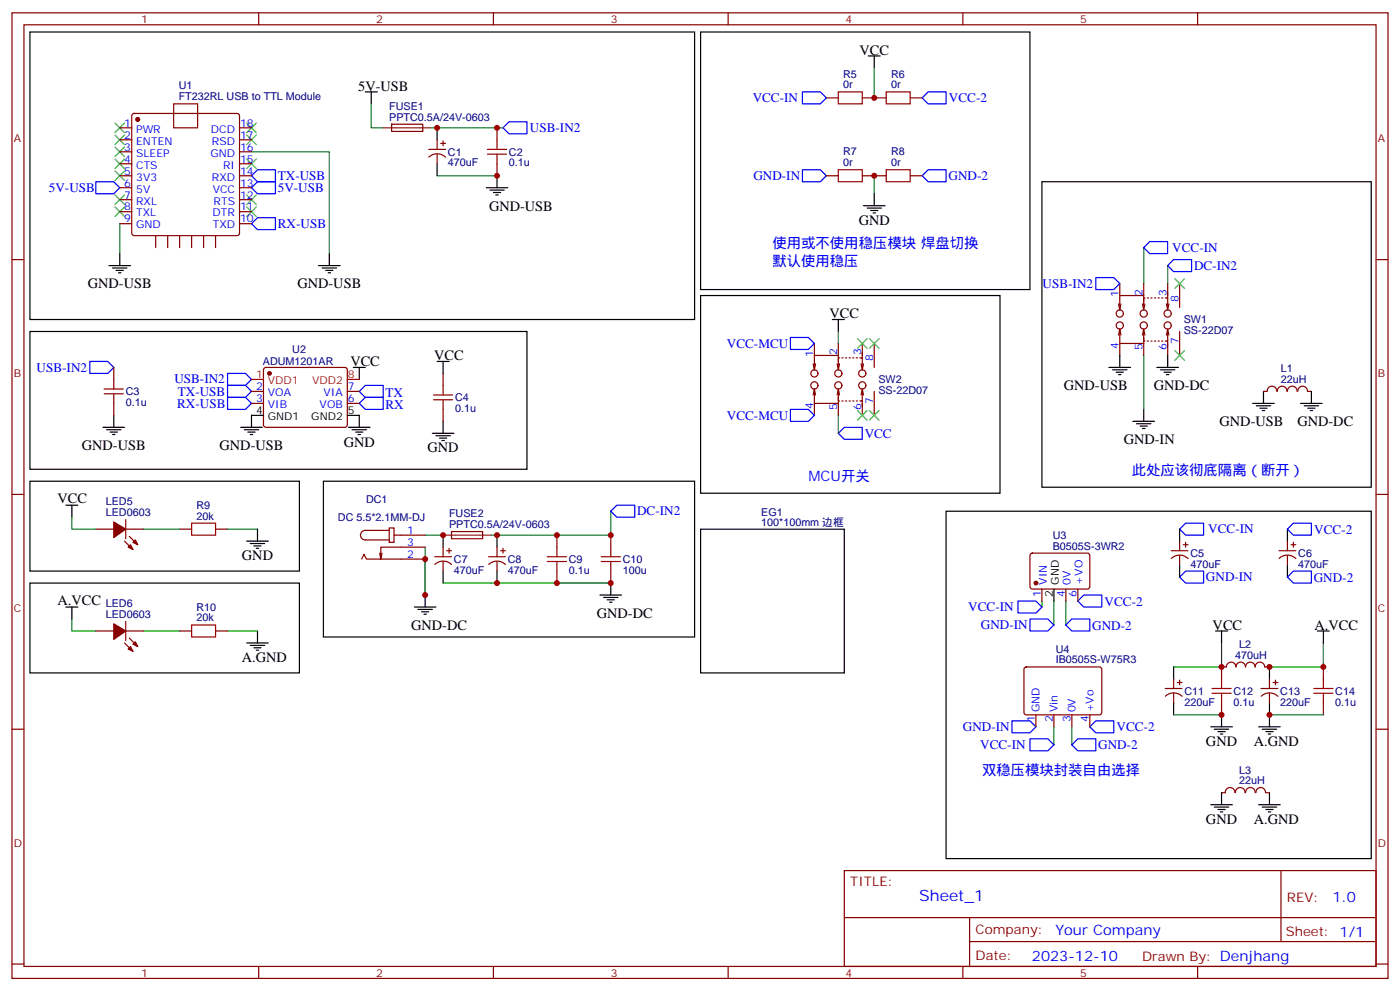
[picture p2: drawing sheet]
<svg xmlns="http://www.w3.org/2000/svg" width="412mm" height="292mm" viewBox="0 0 412 292" stroke-linecap="round" stroke-linejoin="round" font-family="sans-serif">
<g fill="none" stroke="#870000" stroke-width=".35">
<path d="M3.5 3.8h405.4v284.3h-405.4zM7.1 7.3h398.2v277.3h-398.2zM76.2 3.8v3.5M145.3 3.8v3.5M214.5 3.8v3.5M283.6 3.8v3.5M352.8 3.8v3.5M35.3 37.6h3.5M39 33.6l.5-.2h30.3l.5 .2 .3 .5v34.6l-.3 .5-.5 .2h-30.3l-.5-.2-.2-.5v-34.6zM51.2 30.6h7v7h-7zM70.6 37.6h3.5M115.4 36.6h9.1v2.1h-9.1z"/>
<path d="M146.4 37.6v3.6M243.4 28.8h3.5M254 28.8h7.1M268.1 28.8h3.5M35.3 41.2h3.5M35.3 44.7h3.5M35.3 48.2h3.5M35.3 51.8h3.5M35.3 55.3h3.5M35.3 58.8h3.5M70.6 41.2h3.5M70.6 44.7h3.5"/>
<path d="M70.6 48.2h3.5M70.6 51.8h3.5M70.6 55.3h3.5M70.6 58.8h3.5M126.3 44h4.9M126.3 46.3a3.5 3.5 0 0 1 4.9 0M128.8 41.2v2.8M128.8 45.4v2.8M129.8 42.2h1.4M130.5 41.5v1.4M146.4 48.2v3.6M243.4 51.8h3.5"/>
<path d="M254 51.8h7.1M268.1 51.8h3.5M3.5 76.4h3.6M35.3 62.3h3.5M35.3 65.9h3.5M45.9 69.4v3.5M49.4 69.4v3.5M52.9 69.4v3.5M56.4 69.4v3.5M60 69.4v3.5M63.5 69.4v3.5M70.6 62.3h3.5"/>
<path d="M70.6 65.9h3.5M405.3 76.4h3.6M329.5 89.5l.3 1.8M329.8 96.9v4.2h7.1M329.8 83.5v3.5M329.8 96.9l.4 1.8M329.8 96.9l-.3 1.8M330.2 89.5l-.4 1.8M336.5 89.5l.4 1.8 .4-1.8M336.5 98.7l.4-1.8 .4 1.8M336.9 87h-7.1v4.3M336.9 97.6v2.8h.4"/>
<path d="M336.9 83.5v5.3M336.9 99.4v5.3M337.3 87.7h-.4v2.9M338 87.7h.3M339 87.7h.4M340.1 87.7h.3M341.1 87.7h.4M342.2 87.7h.3M343.3 87.7h.7v2.9M343.6 89.5l.4 1.8 .3-1.8M343.6 98.7l.4-1.8 .3 1.8M344 97.6v2.8h-.7"/>
<path d="M344 83.5v4.4M347.5 83.5v7.1M347.5 97.6v7.1M33.5 108.2v3.5M33.5 118.8v3.5M74.1 115.3h3.5M74.1 118.8h3.5M77.8 108.4l.5-.2h23.3l.5 .2 .2 .5-.1 16.5-.6 .4h-23.6l-.4-.7v-16.2zM102.3 115.3h3.5M102.3 118.8h3.5M130.5 110v3.5M239.5 107.1l.4 1.8"/>
<path d="M239.9 114.5v4.3h7M239.9 101.1v3.6M239.9 118.8v3.5M239.9 114.5l.3 1.8M239.9 114.5l-.4 1.8M240.2 107.1l-.3 1.8M246.6 107.1l.3 1.8 .4-1.8M246.6 116.3l.3-1.8 .4 1.8M246.9 104.7h-7v4.2M246.9 115.3v2.8h.4M246.9 101.1v5.3M246.9 117v5.3"/>
<path d="M247.3 105.4h-.4v2.8M248 105.4h.4M248 118.1h.4M249.1 105.4h.3M249.1 118.1h.3M250.1 105.4h.4M250.1 118.1h.4M251.2 105.4h.3M251.2 118.1h.3M252.2 105.4h.4M252.2 118.1h.4M253.3 105.4h.7v2.8"/>
<path d="M253.6 107.1l.4 1.8 .4-1.8M253.6 116.3l.4-1.8 .4 1.8M254 115.3v2.8h-.7M254 101.1v4.5M254 117.9v4.4M257.5 101.1v7.1M257.5 115.3v7M329.8 101.1v3.6M338 100.4h.3M339 100.4h.4M340.1 100.4h.3M341.1 100.4h.4"/>
<path d="M342.2 100.4h.3M344 100.3v4.4M372.2 115.3h1M373.3 115.2a1.41 1.41 0 0 1 1.4-1.5 1.41 1.41 0 0 1 1.4 1.5M376.3 115.2a1.41 1.41 0 0 1 1.4-1.5 1.41 1.41 0 0 1 1.4 1.5M379.3 115.2a1.41 1.41 0 0 1 1.4-1.5 1.41 1.41 0 0 1 1.4 1.5M382.3 115.2a1.41 1.41 0 0 1 1.4-1.5 1.41 1.41 0 0 1 1.4 1.5M385.2 115.3h1.1M130.5 120.5v3.6M3.5 145.6h3.6M28.2 155.8h5.3M36.7 159.3l2.5 2.5"/>
<path d="M37 153v5.6M37 155.8h5.3M38.1 157.9l2.5 2.5M52.9 155.8h3.5M63.5 155.8h3.5M114.7 155.5h1.4v4.2h-1.4zM114.7 156.2h-7.1a1.41 1.41 0 0 0-1.4 1.4 1.41 1.41 0 0 0 1.4 1.4h7.1M116.1 157.6h9.1M133 156.5h9.1l.1 2.1h-9.2zM164 157.6v3.5M179.9 157.6v3.5M347.5 159.3v2.9"/>
<path d="M349.2 159.7v1.4M379.2 159.3v2.9M381 159.7v1.4M405.3 145.6h3.6M106.5 164.6l.7-1.4 .7 1.4h17.3M112.5 162.9l-.3 1.7M125.2 161.1h-13v3.5l-.4-1.7M128.1 163.9h4.9M128.1 166.2a3.5 3.5 0 0 1 4.9 0M130.5 161.1v2.8M130.5 165.3v2.9M131.6 162.2h1.4"/>
<path d="M132.3 161.5v1.4M143.9 163.9h5M144 166.2a3.5 3.5 0 0 1 4.9 0M146.4 161.1v2.8M146.4 165.3v2.9M147.5 162.2h1.4M148.2 161.5v1.4M164 168.2v3.5M179.9 168.2v3.5M303.6 163.1l.5-.2h16.5l.4 .7v9.4l-.7 .5-16.5-.1-.4-.6v-9.2zM306.9 173.5v3.5M314 173.5v3.5"/>
<path d="M317.5 173.5v3.5M345 162.2h5M345.1 164.4a3.5 3.5 0 0 1 4.9 .1M347.5 163.6v2.8M348.5 160.4h1.5M376.8 162.2h4.9M376.8 164.4a3.5 3.5 0 0 1 4.9 .1M379.2 163.6v2.8M380.3 160.4h1.4M28.2 185.8h5.3M36.7 189.3l2.5 2.5M37 183v5.6"/>
<path d="M37 185.8h5.3M38.1 187.9l2.5 2.5M52.9 185.8h3.5M63.5 185.8h3.5M301.9 196.6l.4-.2h21.8l.5 .7-.1 13-.7 .4-21.7-.1-.5-.6v-12.7zM345.7 199.9v2.8M373.9 196.4h-1.4a1.41 1.41 0 0 0-1.4-1.4 1.41 1.41 0 0 0-1.4 1.4 1.41 1.41 0 0 0-1.4-1.4 1.41 1.41 0 0 0-1.4 1.4 1.41 1.41 0 0 0-1.4-1.4 1.41 1.41 0 0 0-1.4 1.4 1.41 1.41 0 0 0-1.4-1.4 1.41 1.41 0 0 0-1.5 1.4h-1.4v3.5M373.9 199.9v2.8M389.8 196.4v3.5M3.5 214.7h3.6M305.2 210.5v3.5M310.4 210.5v3.5"/>
<path d="M315.7 210.5v3.5M321 210.5v3.5M343.3 202.7h4.9M343.3 205a3.5 3.5 0 0 1 4.9 0M345.7 204.2v2.8M346.8 201h1.4M347.5 200.3v1.4M359.8 207v3.5M371.5 202.7h4.9M371.5 205a3.5 3.5 0 0 1 4.9 0M373.9 204.2v2.8M375 201h1.4"/>
<path d="M375.7 200.3v1.4M389.8 207v3.5M405.3 214.7h3.6M359.8 233.4h1.1M360.9 233.4a1.41 1.41 0 0 1 1.4-1.5 1.41 1.41 0 0 1 1.4 1.5M363.9 233.4a1.41 1.41 0 0 1 1.4-1.5 1.41 1.41 0 0 1 1.4 1.5M366.9 233.4a1.41 1.41 0 0 1 1.4-1.5 1.41 1.41 0 0 1 1.4 1.5M370 233.4a1.41 1.41 0 0 1 1.4-1.5 1.41 1.41 0 0 1 1.4 1.5M372.9 233.4h1M248.7 256.4h156.6v28.2h-156.6zM377.3 256.4v20.9M248.7 270.2h156.5"/>
<path d="M285.6 277.3h119.6M285.6 270.2v14.1M3.5 283.9h3.6M76.2 284.6v3.5M145.3 284.6v3.5M214.5 284.6v3.5M283.6 284.6v3.5M352.8 284.6v3.5M405.3 283.9h3.6"/>
<circle cx="329.8" cy="95.8" r="1.06"/>
<circle cx="329.8" cy="92.3" r="1.06"/>
<circle cx="336.9" cy="95.8" r="1.06"/>
<circle cx="336.9" cy="92.3" r="1.06"/>
<circle cx="344" cy="95.8" r="1.06"/>
<circle cx="344" cy="92.3" r="1.06"/>
<circle cx="239.9" cy="113.5" r="1.06"/>
<circle cx="239.9" cy="110" r="1.06"/>
<circle cx="246.9" cy="113.5" r="1.06"/>
<circle cx="246.9" cy="110" r="1.06"/>
<circle cx="254" cy="113.5" r="1.06"/>
<circle cx="254" cy="110" r="1.06"/>
</g>
<g fill="none" stroke="#000" stroke-width=".35">
<path d="M8.8 9.4h195.8v84.7h-195.8zM206.4 9.4h97v75.9h-97zM255.8 16.5h3.5M257.5 16.5v3.5M107.6 27.1h3.5M109.4 27.1v3.5M128.8 37.6v3.6M128.8 48.2v3.6M143.2 55.3h6.4M144.3 56h4.2M145.3 56.7h2.2M146 57.4h.8"/>
<path d="M146.4 51.8v3.5M257.5 57v3.6M306.9 53.5h97v90h-97zM32.1 78.2h6.4M33.2 78.9h4.2M34.2 79.6h2.1M35.3 74.7v3.5M93.8 78.2h6.4M94.9 78.9h4.2M96 79.6h2.1M97 74.7v3.5M254.4 60.6h6.3"/>
<path d="M255.4 61.3h4.2M256.5 62h2.1M257.2 62.7h.7M8.8 97.6h146.4v40.6h-146.4zM34.9 80.3h.7M96.7 80.3h.7M206.4 87h88.2v58.2h-88.2zM245.2 94.1h3.5M246.9 94.1v3.5M104.1 108.2h3.5M105.8 108.2v3.5M128.8 106.4h3.5"/>
<path d="M130.5 106.4v3.6M326.7 108.2h6.3M327.7 108.9h4.3M328.8 109.6h2.1M329.5 110.3h.7M329.8 104.7v3.5M340.8 108.2h6.3M341.8 108.9h4.3M342.9 109.6h2.1M343.6 110.3h.7M344 104.7v3.5M369 118.8h6.4"/>
<path d="M370.1 119.5h4.2M372.2 115.3v3.5M383.1 118.8h6.4M384.2 119.5h4.2M386.3 115.3v3.5M30.3 125.8h6.4M31.4 126.5h4.2M32.5 127.2h2.1M33.2 128h.7M33.5 122.3v3.5M70.9 125.8h6.4M72 126.5h4.2"/>
<path d="M73 127.2h2.1M73.7 128h.7M77.6 122.3h-3.5v3.5M102.3 122.3h3.5v3.5M102.7 125.8h6.3M103.7 126.5h4.2M104.8 127.2h2.1M105.5 128h.7M127.4 127.6h6.3M128.4 128.3h4.2M129.5 129h2.1M130.2 129.7h.7"/>
<path d="M130.5 124.1v3.5M333.7 124.1h6.4M334.8 124.8h4.2M335.8 125.5h2.2M336.5 126.2h.8M336.9 120.5v3.6M371.1 120.2h2.1M371.8 120.9h.7M385.2 120.2h2.1M385.9 120.9h.7M8.8 141.7h79.4v26.5h-79.4zM19.4 148.8h3.5"/>
<path d="M21.2 148.8v3.5M72.7 159.3h6.3M75.8 155.8v3.5M95.2 141.7h109.4v45.9h-109.4zM130.5 157.6v3.5M146.4 157.6v3.5M206.4 155.8h42.3v42.4h-42.3zM278.7 150.5h125.2v102.3h-125.2zM347.5 155.8v3.5M379.2 155.8v3.5M8.8 171.7h79.4v26.5h-79.4zM19.4 178.8h3.5"/>
<path d="M21.2 178.8v3.5M73.7 160.1h4.3M74.8 160.8h2.1M75.5 161.5h.7M122.1 178.8h6.3M123.1 179.5h4.3M125.2 175.2v3.6M130.5 168.2v3.5M146.4 168.2v3.5M176.7 175.2h6.4M177.8 175.9h4.2M178.9 176.6h2.1"/>
<path d="M179.6 177.3h.7M179.9 171.7v3.5M310.4 173.5v3.5M347.5 166.4v3.5M379.2 166.4v3.5M72.7 189.3h6.3M73.7 190h4.3M74.8 190.7h2.1M75.5 191.5h.7M75.8 185.8v3.5M124.2 180.2h2.1M124.9 180.9h.7"/>
<path d="M345.7 196.4v3.5M358.1 185.8h3.5M359.8 185.8v3.5M373.9 196.4v3.5M388.1 185.8h3.5M389.8 185.8v3.5M345.7 207v3.5M356.7 214h6.3M357.7 214.7h4.2M358.8 215.4h2.1M359.5 216.1h.7M359.8 210.5v3.5"/>
<path d="M370.8 214h6.3M371.8 214.7h4.3M372.9 215.4h2.1M373.6 216.1h.7M373.9 207v7M356.7 237h6.3M357.7 237.7h4.2M358.8 238.4h2.1M359.5 239.1h.7M359.8 233.4v3.6M370.8 237h6.3M371.8 237.7h4.3"/>
<path d="M372.9 238.4h2.1M373.6 239.1h.7M373.9 233.4v3.6"/>
</g>
<g fill="none" stroke="#a10000" stroke-width=".35">
<path d="M246.9 27.1h7.1v3.5h-7.1zM261.1 27.1h7v3.5h-7zM143.6 45.4h5.6M143.6 44h5.6M146.4 41.2v2.8M146.4 45.4v2.8M246.9 50h7.1v3.5h-7.1zM261.1 50h7v3.5h-7zM30.7 116h5.6M30.7 114.5h5.6M33.5 111.7v2.8M33.5 116v2.8"/>
<path d="M127.7 117.7h5.6M127.7 116.3h5.6M130.5 113.5v2.8M130.5 117.7v2.8M56.4 154.1h7.1v3.5h-7.1zM161.2 165.3h5.7M161.2 163.9h5.7M164 161.1v2.8M164 165.3v2.9M177.1 165.3h5.6M177.1 163.9h5.6M179.9 161.1v2.8"/>
<path d="M179.9 165.3v2.9M56.4 184h7.1v3.6h-7.1zM359.8 199.9v2.8M389.8 199.9v2.8M357 204.2h5.7M357 202.7h5.7M359.8 204.2v2.8M387 204.2h5.6M387 202.7h5.6M389.8 204.2v2.8"/>
</g>
<g fill="none" stroke="#00f" stroke-width=".35">
<path d="M149.9 35.9h5.3v3.5h-5.3l-1.7-1.8zM236.4 27.1h5.3l1.7 1.7-1.7 1.8h-5.3zM271.6 28.8l1.8-1.7h5.3v3.5h-5.3zM28.2 53.5h5.3l1.8 1.8-1.8 1.7h-5.3zM74.1 51.8l1.7-1.8h5.3v3.5h-5.3zM75.8 53.5h5.3v3.5h-5.3l-1.7-1.7zM236.4 50h5.3l1.7 1.8-1.7 1.7h-5.3zM271.6 51.8l1.8-1.8h5.3v3.5h-5.3zM74.1 65.9l1.7-1.8h5.3v3.5h-5.3zM338.7 71.2h5.3v3.5h-5.3l-1.8-1.8zM345.7 76.4h5.3v3.6h-5.3l-1.7-1.8zM232.8 99.4h5.3l1.8 1.7-1.8 1.8h-5.3z"/>
<path d="M322.8 81.7h5.3l1.7 1.8-1.7 1.8h-5.3zM26.5 106.4h5.2l1.8 1.8-1.8 1.8h-5.2zM67 110h5.3l1.8 1.7-1.8 1.8h-5.3zM67 113.5h5.3l1.8 1.8-1.8 1.7h-5.3zM67 117h5.3l1.8 1.8-1.8 1.7h-5.3zM107.6 113.5h5.3v3.5h-5.3l-1.8-1.7zM107.6 117h5.3v3.5h-5.3l-1.8-1.7zM232.8 120.5h5.3l1.8 1.8-1.8 1.8h-5.3zM246.9 127.6l1.8-1.8h5.3v3.6h-5.3zM179.9 150.5l1.8-1.7h5.3v3.5h-5.3zM349.2 154.1h5.3v3.5h-5.3l-1.7-1.8zM381 154.1h5.3v3.5h-5.3l-1.8-1.8z"/>
<path d="M299.9 177h5.3l1.7 1.8-1.7 1.7h-5.3zM317.5 177l1.8-1.8h5.3v3.6h-5.3zM349.2 168.2h5.3v3.5h-5.3l-1.7-1.8zM379.2 169.9l1.8-1.7h5.3v3.5h-5.3zM303.4 182.3h5.3l1.7 1.7-1.7 1.8h-5.3zM314 184l1.7-1.7h5.3v3.5h-5.3zM298.1 212.3h5.3l1.8 1.7-1.8 1.8h-5.3zM303.4 217.6h5.3l1.7 1.7-1.7 1.8h-5.3zM315.7 219.3l1.8-1.7h5.3v3.5h-5.3zM321 214l1.8-1.7h5.3v3.5h-5.3z"/>
</g>
<g fill="#870000" stroke="#870000" stroke-width=".35">
<path d="M33.5 153.7l3.5 2.1-3.5 2.5z"/>
<path d="M37.7 161.1l.8-.7 .7 1.4z"/>
<path d="M39.2 159.7l.7-.7 .7 1.4z"/>
<path d="M33.5 183.7l3.5 2.1-3.5 2.5z"/>
<path d="M37.7 191.1l.8-.7 .7 1.4z"/>
<path d="M39.2 189.7l.7-.7 .7 1.4z"/>
<circle cx="79.4" cy="110" r=".53"/>
<circle cx="305.2" cy="171.7" r=".53"/>
<circle cx="40.6" cy="35.2" r=".53"/>
</g>
<path d="M74.1 111.7h3.5M102.3 111.7h3.5" fill="none" stroke="#f00" stroke-width=".35"/>
<g fill="none" stroke="#008700" stroke-width=".35">
<path d="M109.4 30.6v7h3.5M127 37.6h21.2M257.5 20v8.8M74.1 44.7h22.9v30M128.8 51.8h17.6M257.5 51.8v5.2M35.3 65.9v8.8M336.9 72.9v10.6M344 78.2v5.3M246.9 97.6v3.5M336.9 104.7v15.8M246.9 122.3v5.3"/>
<path d="M21.2 152.3v3.5h7M42.3 155.8h10.6M67 155.8h8.8M125.2 157.6h5.3M179.9 150.5v7.1h-35.3M125.2 161.1v14.1M130.5 171.7h49.4M306.9 177v1.8M310.4 177v7M314 177v7M21.2 182.3v3.5h7M42.3 185.8h10.6"/>
<path d="M67 185.8h8.8M359.8 189.3v7.1h-14.1M389.8 189.3v7.1h-15.9M310.4 214v5.3M315.7 214v5.3M345.7 210.5h14.1M373.9 210.5h15.9"/>
</g>
<path d="M112.9 37.6h14.1M130.5 157.6h14.1" fill="none" stroke="#8c2424" stroke-width=".35"/>
<g fill="none" stroke="#3c3" stroke-width=".35">
<path d="M33.9 36.2l2.8 2.9M33.9 39.8l2.8 2.8M36.7 36.2l-2.8 2.9M36.7 39.8l-2.8 2.8M72.7 36.2l2.8 2.9M72.7 39.8l2.8 2.8M75.5 36.2l-2.8 2.9M75.5 39.8l-2.8 2.8M33.9 43.3l2.8 2.8M33.9 46.8l2.8 2.8M33.9 50.3l2.8 2.9M33.9 57.4l2.8 2.8"/>
<path d="M36.7 43.3l-2.8 2.8M36.7 46.8l-2.8 2.8M36.7 50.3l-2.8 2.9M36.7 57.4l-2.8 2.8M72.7 46.8l2.8 2.8M72.7 57.4l2.8 2.8M75.5 46.8l-2.8 2.8M75.5 57.4l-2.8 2.8M33.9 60.9l2.8 2.8M36.7 60.9l-2.8 2.8M72.7 60.9l2.8 2.8M75.5 60.9l-2.8 2.8"/>
<path d="M252.6 99.7l2.8 2.9M255.4 99.7l-2.8 2.9M256.1 99.7l2.8 2.9M258.9 99.7l-2.8 2.9M346.1 82.1l2.8 2.8M348.9 82.1l-2.8 2.8M346.1 103.3l2.8 2.8M348.9 103.3l-2.8 2.8M252.6 120.9l2.8 2.8M255.4 120.9l-2.8 2.8M256.1 120.9l2.8 2.8M258.9 120.9l-2.8 2.8"/>
</g>
<g fill="#c00">
<circle cx="359.8" cy="196.4" r=".88"/>
<circle cx="359.8" cy="210.5" r=".88"/>
<circle cx="373.9" cy="196.4" r=".88"/>
<circle cx="389.8" cy="196.4" r=".88"/>
<circle cx="373.9" cy="210.5" r=".88"/>
<circle cx="164" cy="171.7" r=".88"/>
<circle cx="164" cy="157.6" r=".88"/>
<circle cx="146.4" cy="157.6" r=".88"/>
<circle cx="146.4" cy="51.8" r=".88"/>
<circle cx="146.4" cy="37.6" r=".88"/>
<circle cx="128.8" cy="37.6" r=".88"/>
<circle cx="257.5" cy="51.8" r=".88"/>
<circle cx="257.5" cy="28.8" r=".88"/>
<circle cx="125.2" cy="164.6" r=".88"/>
<circle cx="130.5" cy="157.6" r=".88"/>
<circle cx="125.2" cy="175.2" r=".88"/>
<circle cx="146.4" cy="171.7" r=".88"/>
<circle cx="179.9" cy="157.6" r=".88"/>
<circle cx="179.9" cy="171.7" r=".88"/>
</g>
<text font-size="4.6" fill="#00f" x="270.8" y="265.4">Sheet_1</text>
<g font-size="4.2">
<text x="253.2" y="16.1">VCC</text>
<text x="105.5" y="26.7">5V-USB</text>
<text x="144" y="62">GND-USB</text>
<text x="252.9" y="66.2">GND</text>
<text x="25.9" y="84.9">GND-USB</text>
<text x="87.6" y="84.9">GND-USB</text>
<text x="244.3" y="93.7">VCC</text>
<text x="103.2" y="107.8">VCC</text>
<text x="127.9" y="106.1">VCC</text>
<text x="313.4" y="114.9">GND-USB</text>
<text x="339.8" y="114.9">GND-DC</text>
<text x="359.2" y="125.5">GND-USB</text>
<text x="382.2" y="125.5">GND-DC</text>
<text x="101.2" y="131.5">GND</text>
<text x="331" y="130.8">GND-IN</text>
<text x="24.1" y="132.6">GND-USB</text>
<text x="64.7" y="132.6">GND-USB</text>
<text x="125.9" y="133.2">GND</text>
<text x="16.9" y="148.1">VCC</text>
<text x="71.3" y="165">GND</text>
<text x="16.9" y="178">A.VCC</text>
<text x="121.1" y="185.5">GND-DC</text>
<text x="175.8" y="182">GND-DC</text>
<text x="357.2" y="185.5">VCC</text>
<text x="387.2" y="185.5">A.VCC</text>
<text x="71.3" y="195">A.GND</text>
<text x="355.2" y="219.7">GND</text>
<text x="369.4" y="219.7">A.GND</text>
<text x="355.2" y="242.6">GND</text>
<text x="369.4" y="242.6">A.GND</text>
</g>
<g font-size="4.2" fill="#00f">
<text x="227.5" y="72.9">使用或不使用稳压模块 焊盘切换</text>
<text x="227.5" y="78.2">默认使用稳压</text>
<text x="238.1" y="141.7">MCU开关</text>
<text x="333.4" y="139.9">此处应该彻底隔离（断开）</text>
<text x="289.3" y="228.1">双稳压模块封装自由选择</text>
<text x="392.5" y="265.6">1.0</text>
<text x="310.9" y="275.2">Your Company</text>
<text x="304" y="283">2023-12-10</text>
</g>
<g font-size="3.9" fill="#00f">
<text x="221.7" y="30">VCC-IN</text>
<text x="279.5" y="30.2">VCC-2</text>
<text x="156.1" y="38.8">USB-IN2</text>
<text x="81.8" y="53">TX-USB</text>
<text x="221.9" y="53">GND-IN</text>
<text x="279.4" y="53.1">GND-2</text>
<text x="14.4" y="56.5">5V-USB</text>
<text x="81.8" y="56.5">5V-USB</text>
<text x="81.8" y="67.1">RX-USB</text>
<text x="345.3" y="74.1">VCC-IN</text>
<text x="351.7" y="79.5">DC-IN2</text>
<text x="307.1" y="84.7">USB-IN2</text>
<text x="214.1" y="102.4">VCC-MCU</text>
<text x="10.8" y="109.4">USB-IN2</text>
<text x="51.4" y="112.9">USB-IN2</text>
<text x="52.4" y="116.5">TX-USB</text>
<text x="113.5" y="116.8">TX</text>
<text x="52.2" y="120">RX-USB</text>
<text x="113.5" y="120.3">RX</text>
<text x="214.1" y="123.6">VCC-MCU</text>
<text x="254.7" y="128.9">VCC</text>
<text x="187.7" y="151.8">DC-IN2</text>
<text x="355.9" y="157">VCC-IN</text>
<text x="387.1" y="157.2">VCC-2</text>
<text x="355.2" y="171.1">GND-IN</text>
<text x="387" y="171.3">GND-2</text>
<text x="285.2" y="180">VCC-IN</text>
<text x="325.4" y="178.3">VCC-2</text>
<text x="288.9" y="185.3">GND-IN</text>
<text x="321.7" y="185.4">GND-2</text>
<text x="283.7" y="215.2">GND-IN</text>
<text x="328.9" y="215.4">VCC-2</text>
<text x="288.7" y="220.5">VCC-IN</text>
<text x="323.5" y="220.7">GND-2</text>
</g>
<g font-size="3.9" fill="#800">
<text x="250.5" y="260.9">TITLE:</text>
<text x="379.1" y="265.6">REV:</text>
<text x="287.4" y="275.1">Company:</text>
<text x="378.7" y="275.8">Sheet: 1/1</text>
<text x="287.4" y="282.8">Date:</text>
<text x="336.4" y="282.9">Drawn By: Denjhang</text>
</g>
<g font-size="3.2" fill="#800">
<text x="41.6" y="6.8">1</text>
<text x="110.8" y="6.8">2</text>
<text x="179.9" y="6.8">3</text>
<text x="249.1" y="6.8">4</text>
<text x="318.2" y="6.8">5</text>
<text x="4.1" y="41.9">A</text>
<text x="405.9" y="41.9">A</text>
<text x="4.1" y="111">B</text>
<text x="405.9" y="111">B</text>
<text x="4.1" y="180.2">C</text>
<text x="405.9" y="180.2">C</text>
<text x="4.1" y="249.3">D</text>
<text x="405.9" y="249.3">D</text>
<text x="41.6" y="287.6">1</text>
<text x="110.8" y="287.6">2</text>
<text x="179.9" y="287.6">3</text>
<text x="249.1" y="287.6">4</text>
<text x="318.2" y="287.6">5</text>
</g>
<g font-size="3.2" fill="#000080">
<text x="248.4" y="22.8">R5</text>
<text x="262.5" y="22.8">R6</text>
<text x="52.6" y="29.5">FT232RL USB to TTL Module</text>
<text x="52.6" y="26.4">U1</text>
<text x="248.4" y="26">0r</text>
<text x="262.5" y="26">0r</text>
<text x="114.6" y="35.5">PPTC0.5A/24V-0603</text>
<text x="114.6" y="32.3">FUSE1</text>
<text x="131.9" y="45.8">C1</text>
<text x="149.9" y="45.8">C2</text>
<text x="248.4" y="45.8">R7</text>
<text x="262.5" y="45.8">R8</text>
<text x="131.9" y="49">470uF</text>
<text x="149.9" y="49">0.1u</text>
<text x="248.4" y="48.9">0r</text>
<text x="262.5" y="48.9">0r</text>
<text x="348.7" y="95.2">SW1</text>
<text x="348.7" y="98.4">SS-22D07</text>
<text x="77.4" y="107.6">ADUM1201AR</text>
<text x="86.1" y="104.1">U2</text>
<text x="258.8" y="112.9">SW2</text>
<text x="377.3" y="112.7">22uH</text>
<text x="377.3" y="109.6">L1</text>
<text x="37" y="119.6">0.1u</text>
<text x="37" y="116.4">C3</text>
<text x="134.1" y="118.1">C4</text>
<text x="258.8" y="116">SS-22D07</text>
<text x="134.1" y="121.3">0.1u</text>
<text x="31.2" y="148.8">LED5</text>
<text x="57.9" y="149.8">R9</text>
<text x="107.8" y="148.2">DC1</text>
<text x="31.2" y="151.9">LED0603</text>
<text x="57.9" y="153">20k</text>
<text x="99.5" y="153.4">DC 5.5*2.1MM-DJ</text>
<text x="132.3" y="155.5">PPTC0.5A/24V-0603</text>
<text x="132.3" y="152.3">FUSE2</text>
<text x="224.2" y="154.8">100*100mm 边框</text>
<text x="224.2" y="151.8">EG1</text>
<text x="310.1" y="161.8">B0505S-3WR2</text>
<text x="310.1" y="158.6">U3</text>
<text x="133.7" y="165.8">C7</text>
<text x="149.6" y="165.8">C8</text>
<text x="167.6" y="165.8">C9</text>
<text x="183.4" y="165.8">C10</text>
<text x="350.7" y="167.2">470uF</text>
<text x="350.7" y="164">C5</text>
<text x="382.4" y="167.2">470uF</text>
<text x="382.4" y="164">C6</text>
<text x="133.7" y="168.9">470uF</text>
<text x="149.6" y="168.9">470uF</text>
<text x="167.6" y="168.9">0.1u</text>
<text x="183.4" y="168.9">100u</text>
<text x="31.2" y="178.8">LED6</text>
<text x="57.9" y="179.8">R10</text>
<text x="31.2" y="181.9">LED0603</text>
<text x="57.9" y="183">20k</text>
<text x="365.1" y="190.7">L2</text>
<text x="311" y="195.3">IB0505S-W75R3</text>
<text x="311" y="192.2">U4</text>
<text x="363.8" y="194">470uH</text>
<text x="348.9" y="207.8">220uF</text>
<text x="348.9" y="204.6">C11</text>
<text x="363.4" y="207.8">0.1u</text>
<text x="363.4" y="204.6">C12</text>
<text x="377.1" y="207.8">220uF</text>
<text x="377.1" y="204.6">C13</text>
<text x="393.3" y="207.8">0.1u</text>
<text x="393.3" y="204.6">C14</text>
<text x="365" y="227.8">L3</text>
<text x="365" y="230.8">22uH</text>
</g>
<g font-size="3.2" fill="#00f">
<text x="36.6" y="40.8">2</text>
<text x="36.6" y="37.3">1</text>
<text x="40.1" y="39.1">PWR</text>
<text x="62.1" y="39.1">DCD</text>
<text x="70.7" y="37.3">18</text>
<text x="70.7" y="40.8">17</text>
<text x="36.6" y="47.9">4</text>
<text x="36.6" y="44.3">3</text>
<text x="40.1" y="46.1">SLEEP</text>
<text x="40.1" y="42.6">ENTEN</text>
<text x="62" y="46.1">GND</text>
<text x="62.4" y="42.6">RSD</text>
<text x="70.7" y="44.3">16</text>
<text x="70.7" y="47.9">15</text>
<text x="36.6" y="51.4">5</text>
<text x="40.1" y="53.2">3V3</text>
<text x="40.1" y="49.6">CTS</text>
<text x="62.4" y="53.2">RXD</text>
<text x="65.7" y="49.6">RI</text>
<text x="70.7" y="51.4">14</text>
<text x="36.6" y="58.5">7</text>
<text x="36.6" y="54.9">6</text>
<text x="40.1" y="56.7">5V</text>
<text x="62.6" y="56.7">VCC</text>
<text x="70.7" y="54.9">13</text>
<text x="70.7" y="58.5">12</text>
<text x="36.6" y="65.5">9</text>
<text x="36.6" y="62">8</text>
<text x="40.1" y="63.7">TXL</text>
<text x="40.1" y="60.2">RXL</text>
<text x="62.6" y="63.7">DTR</text>
<text x="62.9" y="60.2">RTS</text>
<text x="70.7" y="62">11</text>
<text x="70.7" y="65.5">10</text>
<text x="40.1" y="67.3">GND</text>
<text x="62.7" y="67.3">TXD</text>
<text x="329.5" y="87.4" transform="rotate(-90 329.5 87.4)">1</text>
<text x="336.5" y="87" transform="rotate(-90 336.5 87)">2</text>
<text x="343.6" y="87" transform="rotate(-90 343.6 87)">3</text>
<text x="347.1" y="88.8" transform="rotate(-90 347.1 88.8)">8</text>
<text x="347.1" y="101.4" transform="rotate(-90 347.1 101.4)">7</text>
<text x="239.5" y="105" transform="rotate(-90 239.5 105)">1</text>
<text x="246.6" y="104.7" transform="rotate(-90 246.6 104.7)">2</text>
<text x="253.6" y="104.7" transform="rotate(-90 253.6 104.7)">3</text>
<text x="257.2" y="106.4" transform="rotate(-90 257.2 106.4)">8</text>
<text x="329.5" y="102.8" transform="rotate(-90 329.5 102.8)">4</text>
<text x="336.5" y="103.2" transform="rotate(-90 336.5 103.2)">5</text>
<text x="343.6" y="103.2" transform="rotate(-90 343.6 103.2)">6</text>
<text x="75.4" y="114.9">2</text>
<text x="75.4" y="118.4">3</text>
<text x="78.9" y="116.7">VOA</text>
<text x="95.3" y="116.7">VIA</text>
<text x="102.5" y="118.4">6</text>
<text x="102.5" y="114.9">7</text>
<text x="257.2" y="119" transform="rotate(-90 257.2 119)">7</text>
<text x="78.9" y="120.2">VIB</text>
<text x="94.2" y="120.2">VOB</text>
<text x="239.5" y="120.4" transform="rotate(-90 239.5 120.4)">4</text>
<text x="246.6" y="120.8" transform="rotate(-90 246.6 120.8)">5</text>
<text x="253.6" y="120.8" transform="rotate(-90 253.6 120.8)">6</text>
<text x="119.9" y="157.2">1</text>
<text x="119.9" y="160.8">3</text>
<text x="119.9" y="164.3">2</text>
<text x="308.3" y="172.2" transform="rotate(-90 308.3 172.2)">VIN</text>
<text x="315.4" y="172.2" transform="rotate(-90 315.4 172.2)">0V</text>
<text x="318.9" y="172.2" transform="rotate(-90 318.9 172.2)">+VO</text>
<text x="306.6" y="175.7" transform="rotate(-90 306.6 175.7)">1</text>
<text x="313.6" y="175.7" transform="rotate(-90 313.6 175.7)">4</text>
<text x="317.1" y="175.7" transform="rotate(-90 317.1 175.7)">6</text>
<text x="306.2" y="209.8" transform="rotate(-90 306.2 209.8)">GND</text>
<text x="311.5" y="209.8" transform="rotate(-90 311.5 209.8)">Vin</text>
<text x="316.8" y="209.8" transform="rotate(-90 316.8 209.8)">0V</text>
<text x="322.1" y="209.8" transform="rotate(-90 322.1 209.8)">+Vo</text>
<text x="304.8" y="212.5" transform="rotate(-90 304.8 212.5)">1</text>
<text x="310.1" y="212.5" transform="rotate(-90 310.1 212.5)">2</text>
<text x="315.4" y="212.5" transform="rotate(-90 315.4 212.5)">3</text>
<text x="320.7" y="212.5" transform="rotate(-90 320.7 212.5)">4</text>
</g>
<g font-size="3.2" fill="#f00">
<text x="75.4" y="111.4">1</text>
<text x="78.9" y="113.1">VDD1</text>
<text x="91.9" y="113.1">VDD2</text>
<text x="102.5" y="111.4">8</text>
</g>
<g font-size="3.2">
<text x="75.4" y="122">4</text>
<text x="78.9" y="123.7">GND1</text>
<text x="91.7" y="123.7">GND2</text>
<text x="102.5" y="122">5</text>
<text x="311.9" y="172.2" transform="rotate(-90 311.9 172.2)">GND</text>
<text x="310.1" y="175.7" transform="rotate(-90 310.1 175.7)">2</text>
</g>
</svg>
